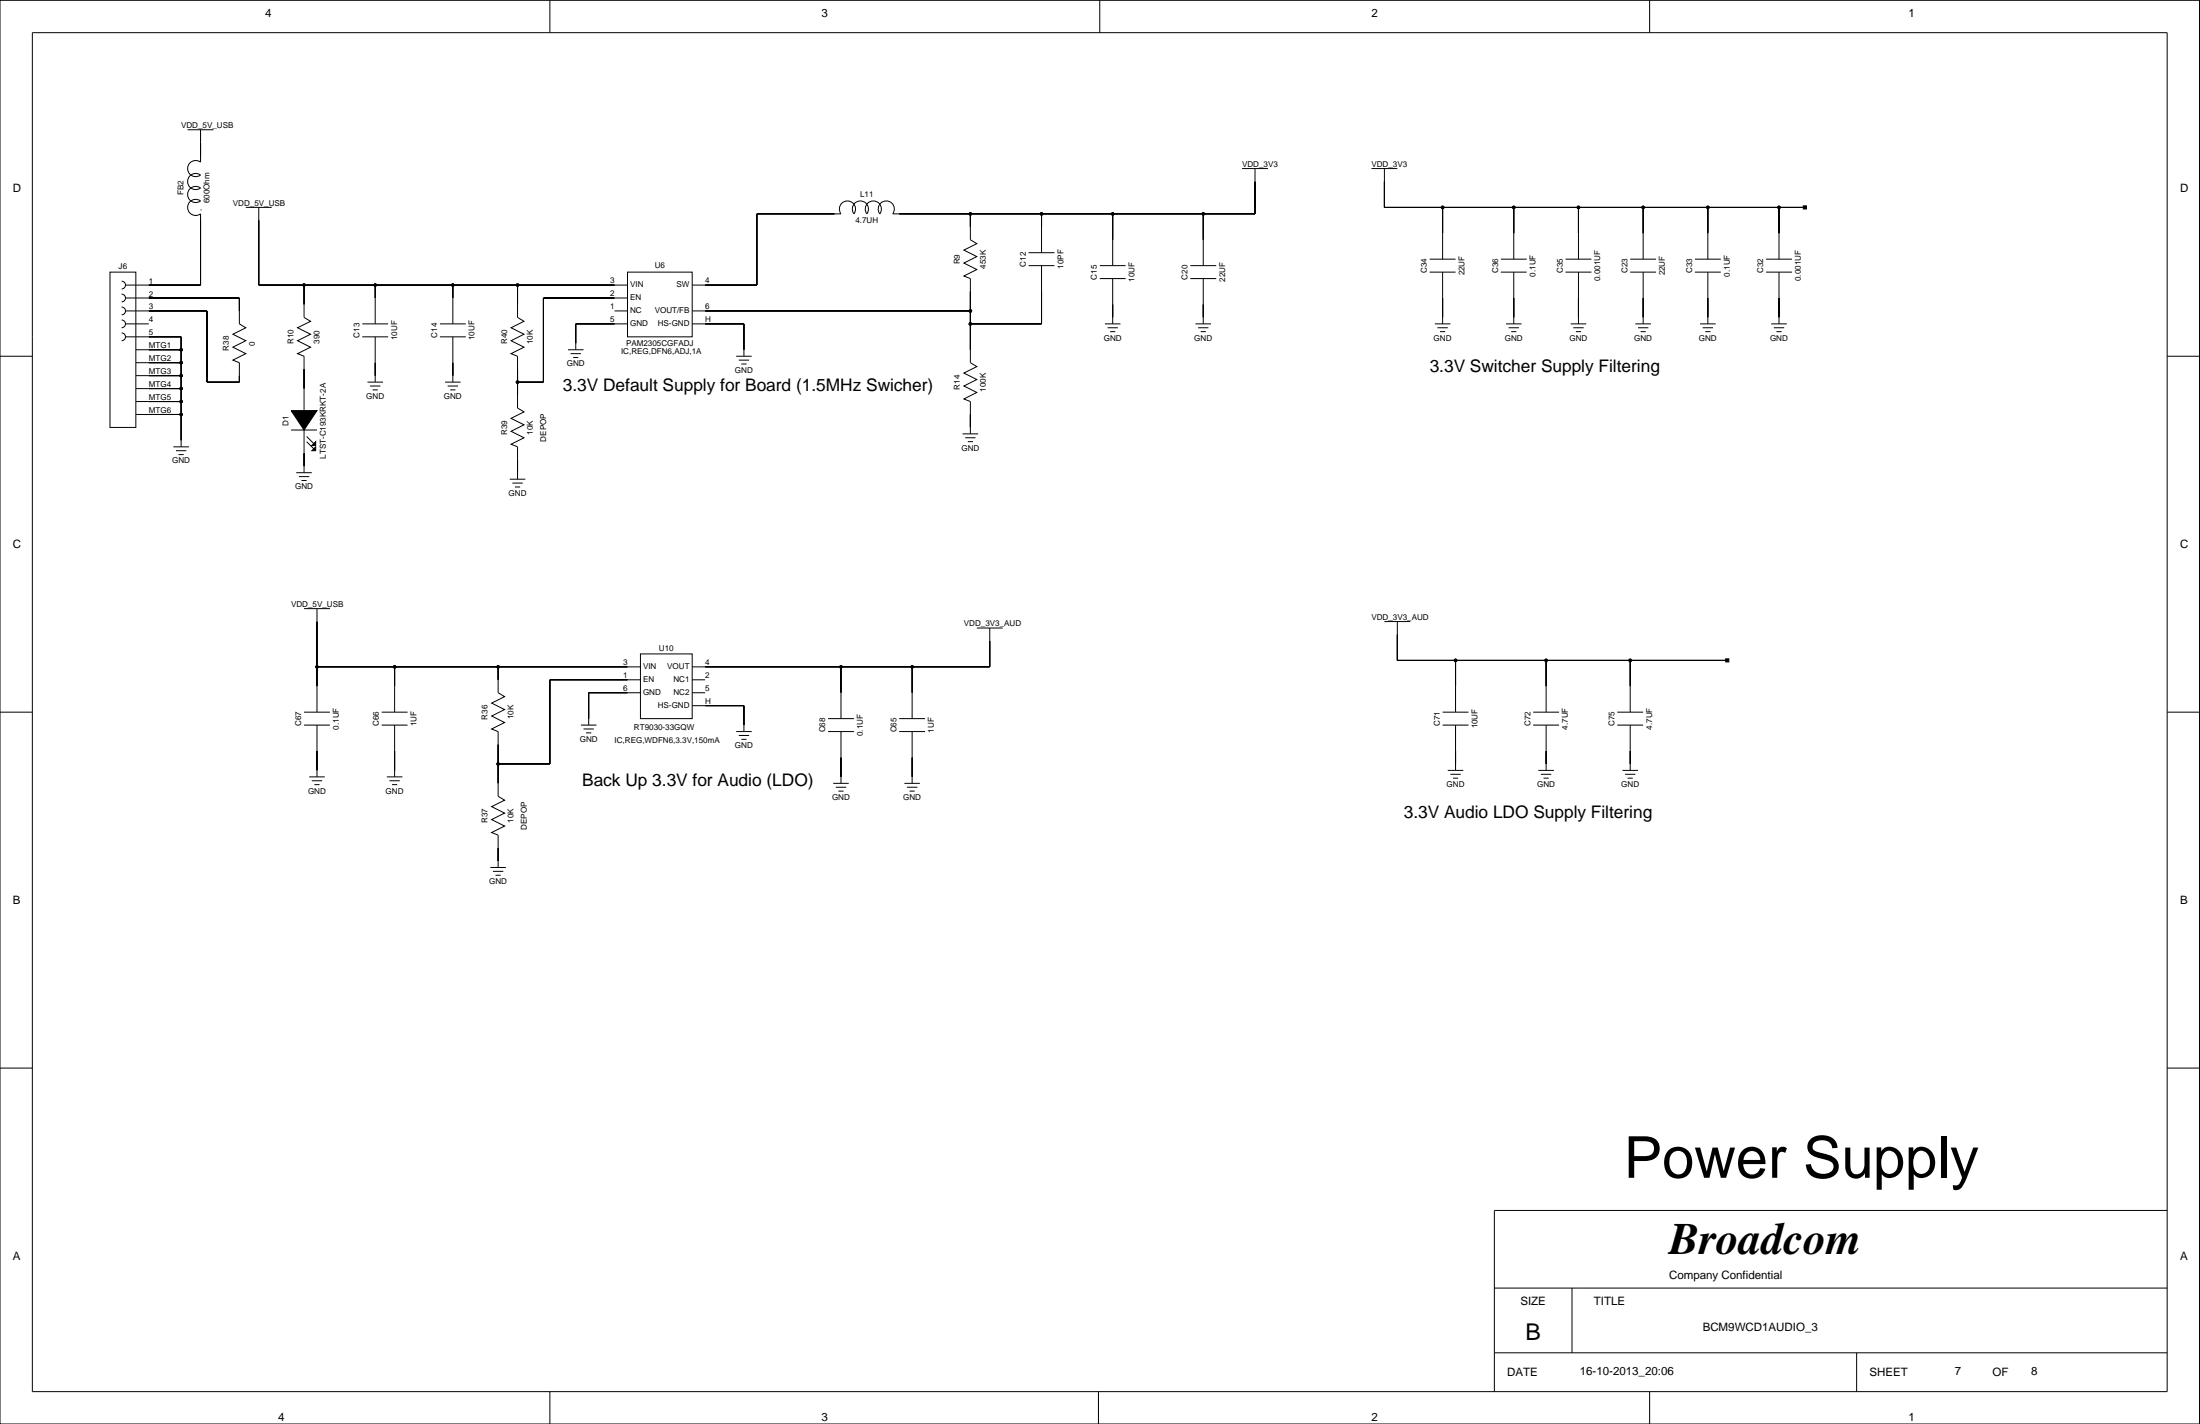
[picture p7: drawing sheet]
<svg xmlns="http://www.w3.org/2000/svg" width="432mm" height="279mm" viewBox="0 0 432 279" stroke-linecap="round" stroke-linejoin="round" font-family="sans-serif">
<g fill="none" stroke="#000" stroke-width=".2">
<path d="M0 .1h431.7v279.3h-431.7zM6.3 6.4h419.1v266.7h-419.1zM107.9 .1v6.3M215.9 .1v6.3M323.8 .1v6.3M36.8 25.5h5.1M39.4 25.5v6.3a1.59 1.59 0 0 0-2.2 .2 1.59 1.59 0 0 0 0 2.1 1.59 1.59 0 0 0 2.2 .2 1.59 1.59 0 0 0-2.2 .2 1.59 1.59 0 0 0 0 2.2 1.59 1.59 0 0 0 2.2 .2 1.59 1.59 0 0 0-2.2 .2 1.59 1.59 0 0 0 0 2.1 1.59 1.59 0 0 0 2.2 .2M39.4 39.4a1.59 1.59 0 0 0-2.2 .2 1.59 1.59 0 0 0 0 2.2 1.59 1.59 0 0 0 2.2 .2v13.9h-14.8M243.8 33.1h5.1M246.3 33.1v8.9h-71.1a1.59 1.59 0 0 0-.2-2.2 1.59 1.59 0 0 0-2.1 0 1.59 1.59 0 0 0-.2 2.2 1.59 1.59 0 0 0-.2-2.2 1.59 1.59 0 0 0-2.2 0 1.59 1.59 0 0 0-.2 2.2 1.59 1.59 0 0 0-.2-2.2 1.59 1.59 0 0 0-2.1 0 1.59 1.59 0 0 0-.2 2.2 1.59 1.59 0 0 0-.2-2.2 1.59 1.59 0 0 0-2.1 0 1.59 1.59 0 0 0-.2 2.2h-16.5v13.9h-12.7M269.2 33.1h5.1M271.7 33.1v7.6h82.5"/>
<path d="M21.6 53.4h5.1v30.5h-5.1zM23.9 57.7a.76 .76 0 0 1 .7 .8 .76 .76 0 0 1-.7 .7M23.9 55.2a.76 .76 0 0 1 .7 .7 .76 .76 0 0 1-.7 .8M24.6 58.5h22.4v5l1.2 .8-2.5 1.3 2.5 1.3-2.5 1.2 2.5 1.3-2.5 1.3 1.3 .5v3.8h-6.4v-14h-16M39.4 41.2h.1M48.2 40.7h5.1M50.8 40.7v15.2h72.4M59.7 55.9v6.4l1.2 .7-2.5 1.3 2.5 1.3-2.5 1.3 2.5 1.2-2.5 1.3 1.3 .5v10.7M73.6 55.9v7.6M88.9 55.9v7.6M101.6 55.9v6.4l1.2 .7-2.5 1.3 2.5 1.3-2.5 1.3 2.5 1.2-2.5 1.3 1.3 .5v10.2l1.2 .7-2.5 1.3 2.5 1.3-2.5 1.2 2.5 1.3-2.5 1.3 1.3 .5v6.3M123.2 53.4h12.7v12.7h-12.7z"/>
<path d="M123.2 58.5h-16.5v16.5h-5.1M190.5 42v5l1.2 .8-2.5 1.3 2.5 1.2-2.5 1.3 2.5 1.3-2.5 1.3 1.3 .5v16.5l1.2 .7-2.5 1.3 2.5 1.3-2.5 1.2 2.5 1.3-2.5 1.3 1.3 .5v6.3M201.9 52.1h5.1M201.9 49.6h5.1M204.4 52.1v11.4h-13.9M204.4 42v7.6M215.9 54.7h5M215.9 52.1h5M218.4 42v10.1M218.4 54.7v8.8M233.6 54.7h5.1M233.6 52.1h5.1"/>
<path d="M236.2 42v10.1M236.2 54.7v8.8M280.6 53.4h5.1M280.6 50.9h5.1M283.1 40.7v10.2M283.1 53.4v10.1M294.6 53.4h5.1M294.6 50.9h5.1M297.1 40.7v10.2M297.1 53.4v10.1M307.3 53.4h5M307.3 50.9h5"/>
<path d="M309.8 40.7v10.2M309.8 53.4v10.1M320 53.4h5M320 50.9h5M322.5 40.7v10.2M322.5 53.4v10.1M332.7 53.4h5M332.7 50.9h5M335.2 40.7v10.2M335.2 53.4v10.1M346.6 53.4h5.1M346.6 50.9h5.1"/>
<path d="M349.2 40.7v10.2M349.2 53.4v10.1M0 69.9h6.3M23.9 65.3a.76 .76 0 0 1 .7 .8 .76 .76 0 0 1-.7 .8M23.9 62.8a.76 .76 0 0 1 .7 .7 .76 .76 0 0 1-.7 .8M23.9 60.2a.76 .76 0 0 1 .7 .8 .76 .76 0 0 1-.7 .8M24.6 66.1h11v21.6M24.6 63.5h4.6M26.7 68.6h8.9M26.7 71.2h8.9M26.7 76.2h8.9M26.7 73.7h8.9"/>
<path d="M26.7 78.8h8.9M71.1 66.1h5.1M71.1 63.5h5.1M72.1 75h3.1M72.6 75.7h2.1M73.1 76.5h1.1M73.6 66.1v8.9M86.3 66.1h5.1M86.3 63.5h5.1M87.4 75h3M87.9 75.7h2M88.4 76.5h1"/>
<path d="M88.9 66.1v8.9M111.5 68.6h3M112 69.4h2M112.5 70.2h1M120.6 61h2.6M123.2 63.5h-10.2v5.1M135.9 63.5h10.1v6.4M135.9 61h54.6M144.5 69.9h3M145 70.7h2M145.5 71.4h1M216.9 63.5h3"/>
<path d="M217.4 64.3h2M217.9 65.1h1M234.6 63.5h3.1M235.2 64.3h2M235.7 65.1h1M281.6 63.5h3.1M282.1 64.3h2.1M282.6 65.1h1.1M295.6 63.5h3M296.1 64.3h2M296.6 65.1h1M308.3 63.5h3"/>
<path d="M308.8 64.3h2M309.3 65.1h1M321 63.5h3M321.5 64.3h2M322 65.1h1M333.7 63.5h3M334.2 64.3h2M334.7 65.1h1M347.6 63.5h3.1M348.2 64.3h2M348.7 65.1h1M425.4 69.9h6.3"/>
<path d="M26.7 81.3h8.9M34 87.7h3.1M34.5 88.4h2.1M35 89.2h1.1M57.1 84.4h5.1M58.2 92.8h3M58.7 93.5h2M59.2 94.3h1M59.7 84.4v8.4M60.2 85.6l1.5 1.6M60.2 86.7l1.5 1.5M100.1 94h3"/>
<path d="M100.6 94.8h2M101.1 95.5h1M188.9 85.1h3.1M189.4 85.9h2.1M189.9 86.7h1.1M59.7 119.4h5.1M62.2 119.4v20.3M0 139.7h6.3M59.7 139.7h5.1M62.2 130.8h63.5M74.9 139.7h5.1M77.5 130.8v8.9"/>
<path d="M97.8 130.8v5.1l1.2 .8-2.5 1.3 2.5 1.2-2.5 1.3 2.5 1.3-2.5 1.2 1.3 .5v12.7l1.2 .8-2.5 1.3 2.5 1.2-2.5 1.3 2.5 1.3-2.5 1.2 1.3 .6v6.3M125.7 128.3h10.2v12.7h-10.2zM125.7 135.9h-10.2v6.4M125.7 133.4h-17.8v16.5h-10.1M135.9 138.5h10.1v5M135.9 133.4h2.5M135.9 135.9h2.5M165.1 130.8v10.2M179 130.8v10.2M191.7 123.2h5.1M194.3 123.2v7.6h-58.4M271.7 122h5.1"/>
<path d="M274.3 122v7.6h64.7M283.1 139.7h5.1M285.7 129.6v10.1M300.9 139.7h5.1M303.5 129.6v10.1M317.4 139.7h5.1M320 129.6v10.1M425.4 139.7h6.3M59.7 142.3h5.1M60.7 152.4h3M61.2 153.2h2M61.7 154h1"/>
<path d="M62.2 142.3v10.1M74.9 142.3h5.1M75.9 152.4h3.1M76.4 153.2h2.1M76.9 154h1.1M77.5 142.3v10.1M114 142.3h3.1M114.5 143h2.1M115 143.8h1.1M144.5 143.5h3M145 144.3h2M145.5 145.1h1"/>
<path d="M162.5 143.5h5.1M162.5 141h5.1M163.5 153.7h3.1M164 154.5h2.1M164.6 155.2h1M165.1 143.5v10.2M176.5 143.5h5.1M176.5 141h5.1M177.5 153.7h3.1M178 154.5h2M178.5 155.2h1M179 143.5v10.2"/>
<path d="M283.1 142.3h5.1M284.2 151.2h3M284.7 151.9h2M285.2 152.7h1M285.7 142.3v8.9M300.9 142.3h5.1M301.9 151.2h3.1M302.4 151.9h2.1M303 152.7h1M303.5 142.3v8.9M317.4 142.3h5.1M318.4 151.2h3.1"/>
<path d="M319 151.9h2M319.5 152.7h1M320 142.3v8.9M96.2 170.2h3.1M96.8 171h2M97.3 171.7h1M0 209.6h6.3M425.4 209.6h6.3M425.4 237.5h-132.1v35.6M293.3 252.7h132.1M308.5 252.7v12.7M107.9 273.1v6.3"/>
<path d="M215.6 273.1v6.3M293.3 265.4h132.1M323.8 273.1v6.3M364.4 265.4v7.7"/>
<circle cx="59.7" cy="55.9" r=".25"/>
<circle cx="73.6" cy="55.9" r=".25"/>
<circle cx="88.9" cy="55.9" r=".25"/>
<circle cx="101.6" cy="55.9" r=".25"/>
<circle cx="190.5" cy="42" r=".25"/>
<circle cx="204.4" cy="42" r=".25"/>
<circle cx="218.4" cy="42" r=".25"/>
<circle cx="236.2" cy="42" r=".25"/>
<circle cx="283.1" cy="40.7" r=".25"/>
<circle cx="297.1" cy="40.7" r=".25"/>
<circle cx="309.8" cy="40.7" r=".25"/>
<circle cx="322.5" cy="40.7" r=".25"/>
<circle cx="335.2" cy="40.7" r=".25"/>
<circle cx="349.2" cy="40.7" r=".25"/>
<circle cx="35.6" cy="76.2" r=".25"/>
<circle cx="35.6" cy="68.6" r=".25"/>
<circle cx="35.6" cy="73.7" r=".25"/>
<circle cx="35.6" cy="78.8" r=".25"/>
<circle cx="35.6" cy="71.2" r=".25"/>
<circle cx="101.6" cy="75" r=".25"/>
<circle cx="190.5" cy="61" r=".25"/>
<circle cx="190.5" cy="63.5" r=".25"/>
<circle cx="35.6" cy="81.3" r=".25"/>
<circle cx="62.2" cy="130.8" r=".25"/>
<circle cx="77.5" cy="130.8" r=".25"/>
<circle cx="97.8" cy="130.8" r=".25"/>
<circle cx="165.1" cy="130.8" r=".25"/>
<circle cx="179" cy="130.8" r=".25"/>
<circle cx="285.7" cy="129.6" r=".25"/>
<circle cx="303.5" cy="129.6" r=".25"/>
<circle cx="320" cy="129.6" r=".25"/>
<circle cx="97.8" cy="149.9" r=".25"/>
</g>
<g fill="#000" stroke="#000" stroke-width=".2">
<path d="M39.4 28v2.5z" fill-rule="evenodd"/>
<path d="M246.3 35.6v6.4z" fill-rule="evenodd"/>
<path d="M271.7 35.6v5.1z" fill-rule="evenodd"/>
<path d="M29.2 55.9h10.2z" fill-rule="evenodd"/>
<path d="M39.4 43.2v12.7z" fill-rule="evenodd"/>
<path d="M47 58.5v2.5z" fill-rule="evenodd"/>
<path d="M29.2 58.5h17.8z" fill-rule="evenodd"/>
<path d="M50.8 43.2v12.7z" fill-rule="evenodd"/>
<path d="M59.7 55.9v3.8z" fill-rule="evenodd"/>
<path d="M50.8 55.9h8.9z" fill-rule="evenodd"/>
<path d="M73.6 55.9v2.6z" fill-rule="evenodd"/>
<path d="M59.7 55.9h13.9z" fill-rule="evenodd"/>
<path d="M88.9 55.9v2.6z" fill-rule="evenodd"/>
<path d="M73.6 55.9h15.3z" fill-rule="evenodd"/>
<path d="M101.6 55.9v3.8z" fill-rule="evenodd"/>
<path d="M88.9 55.9h12.7z" fill-rule="evenodd"/>
<path d="M106.7 58.5v16.5z" fill-rule="evenodd"/>
<path d="M101.6 55.9h19z" fill-rule="evenodd"/>
<path d="M106.7 58.5h13.9z" fill-rule="evenodd"/>
<path d="M148.6 42v13.9z" fill-rule="evenodd"/>
<path d="M138.4 55.9h10.2z" fill-rule="evenodd"/>
<path d="M148.6 42h15.2z" fill-rule="evenodd"/>
<path d="M176.5 42h14z" fill-rule="evenodd"/>
<path d="M190.5 42v2.5z" fill-rule="evenodd"/>
<path d="M190.5 57.2v3.8z" fill-rule="evenodd"/>
<path d="M204.4 42v2.5z" fill-rule="evenodd"/>
<path d="M190.5 42h13.9z" fill-rule="evenodd"/>
<path d="M204.4 57.2v6.3z" fill-rule="evenodd"/>
<path d="M218.4 42v5z" fill-rule="evenodd"/>
<path d="M204.4 42h14z" fill-rule="evenodd"/>
<path d="M218.4 59.7v2.6z" fill-rule="evenodd"/>
<path d="M218.4 42h17.8z" fill-rule="evenodd"/>
<path d="M236.2 42v5z" fill-rule="evenodd"/>
<path d="M236.2 59.7v2.6z" fill-rule="evenodd"/>
<path d="M236.2 42h10.1z" fill-rule="evenodd"/>
<path d="M283.1 40.7v5.1z" fill-rule="evenodd"/>
<path d="M271.7 40.7h11.4z" fill-rule="evenodd"/>
<path d="M283.1 58.5v3.8z" fill-rule="evenodd"/>
<path d="M297.1 40.7v5.1z" fill-rule="evenodd"/>
<path d="M283.1 40.7h14z" fill-rule="evenodd"/>
<path d="M297.1 58.5v3.8z" fill-rule="evenodd"/>
<path d="M309.8 40.7v5.1z" fill-rule="evenodd"/>
<path d="M297.1 40.7h12.7z" fill-rule="evenodd"/>
<path d="M309.8 58.5v3.8z" fill-rule="evenodd"/>
<path d="M322.5 40.7v5.1z" fill-rule="evenodd"/>
<path d="M309.8 40.7h12.7z" fill-rule="evenodd"/>
<path d="M322.5 58.5v3.8z" fill-rule="evenodd"/>
<path d="M335.2 40.7v5.1z" fill-rule="evenodd"/>
<path d="M322.5 40.7h12.7z" fill-rule="evenodd"/>
<path d="M335.2 58.5v3.8z" fill-rule="evenodd"/>
<path d="M335.2 40.7h14z" fill-rule="evenodd"/>
<path d="M349.2 40.7v5.1z" fill-rule="evenodd"/>
<path d="M349.2 58.5v3.8z" fill-rule="evenodd"/>
<path d="M353.9 40.4h.7v.6h-.7z" fill-rule="evenodd"/>
<path d="M349.2 40.7h5z" fill-rule="evenodd"/>
<path d="M29.2 66.1h6.4z" fill-rule="evenodd"/>
<path d="M35.6 66.1v2.5z" fill-rule="evenodd"/>
<path d="M35.6 78.8v2.5z" fill-rule="evenodd"/>
<path d="M29.2 78.8h6.4z" fill-rule="evenodd"/>
<path d="M29.2 76.2h6.4z" fill-rule="evenodd"/>
<path d="M29.2 68.6h6.4z" fill-rule="evenodd"/>
<path d="M35.6 68.6v2.6z" fill-rule="evenodd"/>
<path d="M29.2 71.2h6.4z" fill-rule="evenodd"/>
<path d="M35.6 71.2v2.5z" fill-rule="evenodd"/>
<path d="M29.2 73.7h6.4z" fill-rule="evenodd"/>
<path d="M35.6 73.7v2.5z" fill-rule="evenodd"/>
<path d="M35.6 76.2v2.6z" fill-rule="evenodd"/>
<path d="M29.2 61h11.4z" fill-rule="evenodd"/>
<path d="M40.6 61v14z" fill-rule="evenodd"/>
<path d="M47 73.7v1.3z" fill-rule="evenodd"/>
<path d="M40.6 75h6.4z" fill-rule="evenodd"/>
<path d="M59.7 72.4v3.8z" fill-rule="evenodd"/>
<path d="M73.6 71.2v2.5z" fill-rule="evenodd"/>
<path d="M88.9 71.2v2.5z" fill-rule="evenodd"/>
<path d="M101.6 75v2.5z" fill-rule="evenodd"/>
<path d="M101.6 72.4v2.6z" fill-rule="evenodd"/>
<path d="M101.6 75h5.1z" fill-rule="evenodd"/>
<path d="M113 63.5v3.9z" fill-rule="evenodd"/>
<path d="M113 63.5h7.6z" fill-rule="evenodd"/>
<path d="M146 63.5v5.1z" fill-rule="evenodd"/>
<path d="M138.4 63.5h7.6z" fill-rule="evenodd"/>
<path d="M190.5 63.5v5.1z" fill-rule="evenodd"/>
<path d="M190.5 61v2.5z" fill-rule="evenodd"/>
<path d="M138.4 61h52.1z" fill-rule="evenodd"/>
<path d="M190.5 63.5h13.9z" fill-rule="evenodd"/>
<path d="M29.2 81.3h6.4z" fill-rule="evenodd"/>
<path d="M35.6 81.3v5.1z" fill-rule="evenodd"/>
<path d="M57.1 80.6h5.1l-2.5 3.8z" fill-rule="evenodd"/>
<path d="M59.7 88.9v2.6z" fill-rule="evenodd"/>
<path d="M61.2 88.4l.8-.7v.7z" fill-rule="evenodd"/>
<path d="M62 86.7v.7h-.8z" fill-rule="evenodd"/>
<path d="M101.6 90.2v2.6z" fill-rule="evenodd"/>
<path d="M190.5 81.3v2.6z" fill-rule="evenodd"/>
<path d="M62.2 130.8v3.9z" fill-rule="evenodd"/>
<path d="M62.2 122v8.8z" fill-rule="evenodd"/>
<path d="M62.2 130.8h15.3z" fill-rule="evenodd"/>
<path d="M77.5 130.8v3.9z" fill-rule="evenodd"/>
<path d="M97.8 130.8v2.6z" fill-rule="evenodd"/>
<path d="M77.5 130.8h20.3z" fill-rule="evenodd"/>
<path d="M107.9 133.4v16.5z" fill-rule="evenodd"/>
<path d="M115.5 135.9v5.1z" fill-rule="evenodd"/>
<path d="M115.5 135.9h7.7z" fill-rule="evenodd"/>
<path d="M97.8 130.8h25.4z" fill-rule="evenodd"/>
<path d="M107.9 133.4h15.3z" fill-rule="evenodd"/>
<path d="M146 138.5v3.8z" fill-rule="evenodd"/>
<path d="M138.4 138.5h7.6z" fill-rule="evenodd"/>
<path d="M138.4 130.8h26.7z" fill-rule="evenodd"/>
<path d="M165.1 130.8v5.1z" fill-rule="evenodd"/>
<path d="M165.1 130.8h13.9z" fill-rule="evenodd"/>
<path d="M179 130.8v5.1z" fill-rule="evenodd"/>
<path d="M179 130.8h15.3z" fill-rule="evenodd"/>
<path d="M194.3 125.8v5z" fill-rule="evenodd"/>
<path d="M274.3 124.5v5.1z" fill-rule="evenodd"/>
<path d="M274.3 129.6h11.4z" fill-rule="evenodd"/>
<path d="M285.7 129.6v5.1z" fill-rule="evenodd"/>
<path d="M303.5 129.6v5.1z" fill-rule="evenodd"/>
<path d="M285.7 129.6h17.8z" fill-rule="evenodd"/>
<path d="M303.5 129.6h16.5z" fill-rule="evenodd"/>
<path d="M320 129.6v5.1z" fill-rule="evenodd"/>
<path d="M338.7 129.3h.6v.6h-.6z" fill-rule="evenodd"/>
<path d="M320 129.6h19z" fill-rule="evenodd"/>
<path d="M62.2 147.3v3.9z" fill-rule="evenodd"/>
<path d="M77.5 147.3v3.9z" fill-rule="evenodd"/>
<path d="M97.8 149.9v3.8z" fill-rule="evenodd"/>
<path d="M97.8 146.1v3.8z" fill-rule="evenodd"/>
<path d="M97.8 149.9h10.1z" fill-rule="evenodd"/>
<path d="M165.1 148.6v3.8z" fill-rule="evenodd"/>
<path d="M179 148.6v3.8z" fill-rule="evenodd"/>
<path d="M285.7 147.3v2.6z" fill-rule="evenodd"/>
<path d="M303.5 147.3v2.6z" fill-rule="evenodd"/>
<path d="M320 147.3v2.6z" fill-rule="evenodd"/>
<path d="M97.8 166.4v2.5z" fill-rule="evenodd"/>
<circle cx="59.7" cy="55.9" r=".25"/>
<circle cx="73.6" cy="55.9" r=".25"/>
<circle cx="88.9" cy="55.9" r=".25"/>
<circle cx="101.6" cy="55.9" r=".25"/>
<circle cx="190.5" cy="42" r=".25"/>
<circle cx="204.4" cy="42" r=".25"/>
<circle cx="218.4" cy="42" r=".25"/>
<circle cx="236.2" cy="42" r=".25"/>
<circle cx="283.1" cy="40.7" r=".25"/>
<circle cx="297.1" cy="40.7" r=".25"/>
<circle cx="309.8" cy="40.7" r=".25"/>
<circle cx="322.5" cy="40.7" r=".25"/>
<circle cx="335.2" cy="40.7" r=".25"/>
<circle cx="349.2" cy="40.7" r=".25"/>
<circle cx="35.6" cy="76.2" r=".25"/>
<circle cx="35.6" cy="68.6" r=".25"/>
<circle cx="35.6" cy="73.7" r=".25"/>
<circle cx="35.6" cy="78.8" r=".25"/>
<circle cx="35.6" cy="71.2" r=".25"/>
<circle cx="101.6" cy="75" r=".25"/>
<circle cx="190.5" cy="61" r=".25"/>
<circle cx="190.5" cy="63.5" r=".25"/>
<circle cx="35.6" cy="81.3" r=".25"/>
<circle cx="62.2" cy="130.8" r=".25"/>
<circle cx="77.5" cy="130.8" r=".25"/>
<circle cx="97.8" cy="130.8" r=".25"/>
<circle cx="165.1" cy="130.8" r=".25"/>
<circle cx="179" cy="130.8" r=".25"/>
<circle cx="285.7" cy="129.6" r=".25"/>
<circle cx="303.5" cy="129.6" r=".25"/>
<circle cx="320" cy="129.6" r=".25"/>
<circle cx="97.8" cy="149.9" r=".25"/>
</g>
<text font-size="11.3" x="318.7" y="231.1">Power Supply</text>
<text font-size="8.8" x="327.6" y="246.1">Broadcom</text>
<text font-size="4.5" x="299.4" y="263">B</text>
<g font-size="3.4">
<text x="110.5" y="76.7">3.3V Default Supply for Board (1.5MHz Swicher)</text>
<text x="280.6" y="72.9">3.3V Switcher Supply Filtering</text>
<text x="114.3" y="154.2">Back Up 3.3V for Audio (LDO)</text>
<text x="275.5" y="160.5">3.3V Audio LDO Supply Filtering</text>
</g>
<g font-size="2.3">
<text x="52.1" y="3.4">4</text>
<text x="161.3" y="3.4">3</text>
<text x="269.2" y="3.4">2</text>
<text x="374.6" y="3.4">1</text>
<text x="2.5" y="37.6">D</text>
<text x="427.9" y="37.6">D</text>
<text x="2.5" y="107.5">C</text>
<text x="427.9" y="107.5">C</text>
<text x="2.5" y="177.3">B</text>
<text x="427.9" y="177.3">B</text>
<text x="2.5" y="247.1">A</text>
<text x="327.6" y="250.9">Company Confidential</text>
<text x="427.9" y="247.1">A</text>
<text x="298.4" y="256">SIZE</text>
<text x="312.8" y="256">TITLE</text>
<text x="334.2" y="261.1">BCM9WCD1AUDIO_3</text>
<text x="310.1" y="269.7">16-10-2013_20:06</text>
<text x="383.7" y="269.7">7</text>
<text x="398.7" y="269.7">8</text>
<text x="295.8" y="270">DATE</text>
<text x="366.9" y="270">SHEET</text>
<text x="391.1" y="270">OF</text>
<text x="54.6" y="278.9">4</text>
<text x="161.3" y="278.9">3</text>
<text x="269.2" y="278.9">2</text>
<text x="374.6" y="278.9">1</text>
</g>
<g font-size="1.6">
<text x="35.6" y="25.1">VDD_5V_USB</text>
<text x="243.8" y="32.7">VDD_3V3</text>
<text x="269.2" y="32.7">VDD_3V3</text>
<text x="36" y="38.3" transform="rotate(-90 36 38.3)">FB2</text>
<text x="41.1" y="39.9" transform="rotate(-90 41.1 39.9)">600Ohm</text>
<text x="45.7" y="40.3">VDD_5V_USB</text>
<text x="168.8" y="38.6">L11</text>
<text x="167.9" y="43.7">4.7UH</text>
<text x="23.3" y="52.8">J6</text>
<text x="128.5" y="52.6">U6</text>
<text x="188.4" y="51.9" transform="rotate(-90 188.4 51.9)">R9</text>
<text x="193.5" y="52.7" transform="rotate(-90 193.5 52.7)">453K</text>
<text x="201.3" y="52.3" transform="rotate(-90 201.3 52.3)">C12</text>
<text x="208.7" y="52.7" transform="rotate(-90 208.7 52.7)">10PF</text>
<text x="280.1" y="53.6" transform="rotate(-90 280.1 53.6)">C34</text>
<text x="294" y="53.6" transform="rotate(-90 294 53.6)">C36</text>
<text x="306.7" y="53.6" transform="rotate(-90 306.7 53.6)">C35</text>
<text x="319.4" y="53.6" transform="rotate(-90 319.4 53.6)">C23</text>
<text x="332.1" y="53.6" transform="rotate(-90 332.1 53.6)">C33</text>
<text x="346.1" y="53.6" transform="rotate(-90 346.1 53.6)">C32</text>
<text x="29.2" y="58.2">2</text>
<text x="29.2" y="55.6">1</text>
<text x="119.7" y="58.1">2</text>
<text x="119.7" y="55.6">3</text>
<text x="123.7" y="56.4">VIN</text>
<text x="123.7" y="58.9">EN</text>
<text x="132.8" y="56.4">SW</text>
<text x="138.4" y="55.6">4</text>
<text x="215.3" y="54.8" transform="rotate(-90 215.3 54.8)">C15</text>
<text x="222.7" y="55.3" transform="rotate(-90 222.7 55.3)">10UF</text>
<text x="233.1" y="54.8" transform="rotate(-90 233.1 54.8)">C20</text>
<text x="240.4" y="55.3" transform="rotate(-90 240.4 55.3)">22UF</text>
<text x="287.4" y="54.1" transform="rotate(-90 287.4 54.1)">22UF</text>
<text x="301.4" y="54.3" transform="rotate(-90 301.4 54.3)">0.1UF</text>
<text x="314.1" y="55.2" transform="rotate(-90 314.1 55.2)">0.001UF</text>
<text x="326.8" y="54.1" transform="rotate(-90 326.8 54.1)">22UF</text>
<text x="339.5" y="54.3" transform="rotate(-90 339.5 54.3)">0.1UF</text>
<text x="353.5" y="55.2" transform="rotate(-90 353.5 55.2)">0.001UF</text>
<text x="29.2" y="65.8">5</text>
<text x="29.2" y="63.3">4</text>
<text x="29.2" y="60.7">3</text>
<text x="119.7" y="63.2">5</text>
<text x="119.7" y="60.6">1</text>
<text x="123.7" y="61.5">NC</text>
<text x="123.7" y="64">GND</text>
<text x="128.5" y="61.5">VOUT/FB</text>
<text x="129.1" y="64">HS-GND</text>
<text x="138.4" y="63.2">H</text>
<text x="138.4" y="60.6">6</text>
<text x="29.2" y="68.3">MTG1</text>
<text x="29.2" y="70.9">MTG2</text>
<text x="44.9" y="68.8" transform="rotate(-90 44.9 68.8)">R38</text>
<text x="50" y="67.8" transform="rotate(-90 50 67.8)">0</text>
<text x="57.6" y="67.5" transform="rotate(-90 57.6 67.5)">R10</text>
<text x="62.7" y="67.4" transform="rotate(-90 62.7 67.4)">390</text>
<text x="70.6" y="66.3" transform="rotate(-90 70.6 66.3)">C13</text>
<text x="77.9" y="66.8" transform="rotate(-90 77.9 66.8)">10UF</text>
<text x="85.8" y="66.3" transform="rotate(-90 85.8 66.3)">C14</text>
<text x="93.2" y="66.8" transform="rotate(-90 93.2 66.8)">10UF</text>
<text x="99.5" y="67.5" transform="rotate(-90 99.5 67.5)">R40</text>
<text x="104.6" y="67.5" transform="rotate(-90 104.6 67.5)">10K</text>
<text x="111.2" y="71.9">GND</text>
<text x="121.9" y="69.5">IC,REG,DFN6,ADJ,1A</text>
<text x="122.9" y="67.8">PAM2305CGFADJ</text>
<text x="216.6" y="66.8">GND</text>
<text x="234.4" y="66.8">GND</text>
<text x="281.4" y="66.8">GND</text>
<text x="295.4" y="66.8">GND</text>
<text x="308.1" y="66.8">GND</text>
<text x="320.7" y="66.8">GND</text>
<text x="333.4" y="66.8">GND</text>
<text x="347.4" y="66.8">GND</text>
<text x="29.2" y="73.4">MTG3</text>
<text x="29.2" y="76">MTG4</text>
<text x="144.3" y="73.2">GND</text>
<text x="188.4" y="76.4" transform="rotate(-90 188.4 76.4)">R14</text>
<text x="193.5" y="76.8" transform="rotate(-90 193.5 76.8)">100K</text>
<text x="29.2" y="81">MTG6</text>
<text x="29.2" y="78.5">MTG5</text>
<text x="56.6" y="83.6" transform="rotate(-90 56.6 83.6)">D1</text>
<text x="71.9" y="78.2">GND</text>
<text x="87.1" y="78.2">GND</text>
<text x="99.5" y="85.3" transform="rotate(-90 99.5 85.3)">R39</text>
<text x="104.6" y="85.3" transform="rotate(-90 104.6 85.3)">10K</text>
<text x="107.2" y="86.6" transform="rotate(-90 107.2 86.6)">DEPOP</text>
<text x="188.7" y="88.4">GND</text>
<text x="33.8" y="90.9">GND</text>
<text x="64" y="90" transform="rotate(-90 64 90)">LTST-C193KRKT-2A</text>
<text x="57.9" y="96">GND</text>
<text x="99.8" y="97.3">GND</text>
<text x="57.1" y="119.1">VDD_5V_USB</text>
<text x="189.2" y="122.9">VDD_3V3_AUD</text>
<text x="269.2" y="121.6">VDD_3V3_AUD</text>
<text x="122.3" y="130.5">3</text>
<text x="126.2" y="131.3">VIN</text>
<text x="129.3" y="127.8">U10</text>
<text x="131" y="131.3">VOUT</text>
<text x="138.4" y="130.5">4</text>
<text x="122.3" y="135.6">6</text>
<text x="122.3" y="133">1</text>
<text x="126.2" y="133.9">EN</text>
<text x="126.2" y="136.4">GND</text>
<text x="132.2" y="133.9">NC1</text>
<text x="132.2" y="136.4">NC2</text>
<text x="138.4" y="135.6">5</text>
<text x="138.4" y="133">2</text>
<text x="59.1" y="142.5" transform="rotate(-90 59.1 142.5)">C67</text>
<text x="66.5" y="143.2" transform="rotate(-90 66.5 143.2)">0.1UF</text>
<text x="74.4" y="142.5" transform="rotate(-90 74.4 142.5)">C66</text>
<text x="81.7" y="142.5" transform="rotate(-90 81.7 142.5)">1UF</text>
<text x="95.7" y="141.2" transform="rotate(-90 95.7 141.2)">R36</text>
<text x="100.8" y="141.1" transform="rotate(-90 100.8 141.1)">10K</text>
<text x="124.4" y="143.2">RT9030-33GQW</text>
<text x="129.1" y="138.9">HS-GND</text>
<text x="138.4" y="138.1">H</text>
<text x="162" y="143.7" transform="rotate(-90 162 143.7)">C68</text>
<text x="175.9" y="143.7" transform="rotate(-90 175.9 143.7)">C65</text>
<text x="183.3" y="143.8" transform="rotate(-90 183.3 143.8)">1UF</text>
<text x="282.6" y="142.5" transform="rotate(-90 282.6 142.5)">C71</text>
<text x="290" y="142.9" transform="rotate(-90 290 142.9)">10UF</text>
<text x="300.4" y="142.5" transform="rotate(-90 300.4 142.5)">C72</text>
<text x="307.7" y="143.2" transform="rotate(-90 307.7 143.2)">4.7UF</text>
<text x="316.9" y="142.5" transform="rotate(-90 316.9 142.5)">C75</text>
<text x="324.3" y="143.2" transform="rotate(-90 324.3 143.2)">4.7UF</text>
<text x="113.8" y="145.5">GND</text>
<text x="120.6" y="145.7">IC,REG,WDFN6,3.3V,150mA</text>
<text x="144.3" y="146.8">GND</text>
<text x="169.3" y="144.4" transform="rotate(-90 169.3 144.4)">0.1UF</text>
<text x="60.5" y="155.7">GND</text>
<text x="75.7" y="155.7">GND</text>
<text x="283.9" y="154.4">GND</text>
<text x="301.7" y="154.4">GND</text>
<text x="318.2" y="154.4">GND</text>
<text x="95.7" y="161.5" transform="rotate(-90 95.7 161.5)">R37</text>
<text x="100.8" y="161.5" transform="rotate(-90 100.8 161.5)">10K</text>
<text x="163.3" y="157">GND</text>
<text x="177.3" y="157">GND</text>
<text x="103.4" y="162.8" transform="rotate(-90 103.4 162.8)">DEPOP</text>
<text x="96" y="173.5">GND</text>
</g>
</svg>
